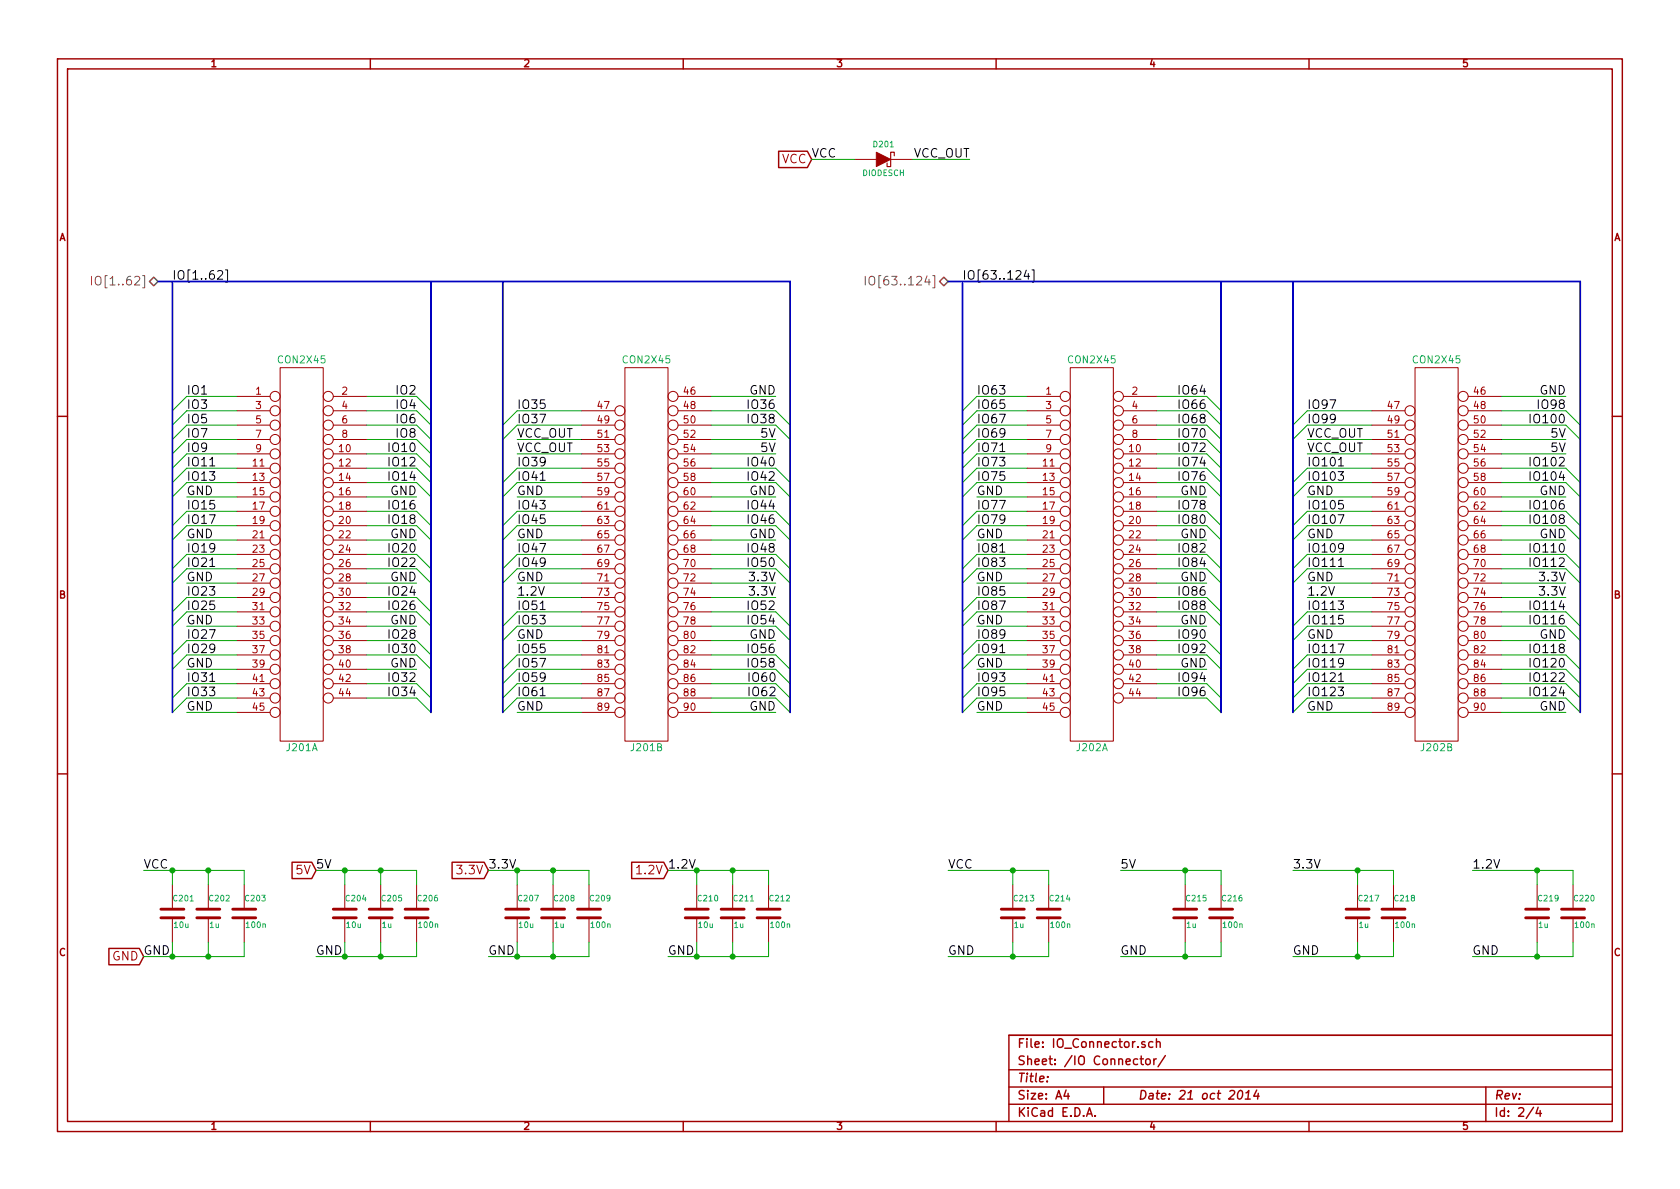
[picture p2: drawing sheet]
<svg xmlns="http://www.w3.org/2000/svg" width="297mm" height="210mm" viewBox="0 0 297 210" stroke-linecap="round" stroke-linejoin="round" font-family="sans-serif">
<g fill="none" stroke="#a00000" stroke-width=".25">
<path d="M10.2 10.4h276.6v189.7h-276.6zM11.9 12.2h273.2v186.1h-273.2zM65.5 10.4v1.8M120.8 10.4v1.8M176.1 10.4v1.8M231.4 10.4v1.8M137.7 26.7h5l.8 1.5-.8 1.4h-5zM10.2 73.6h1.7M285.1 73.6h1.7M10.2 136.8h1.7M285.1 136.8h1.7M51.6 152.5h3.5l.8 1.4-.8 1.5h-3.5z"/>
<path d="M79.9 152.5h5.7l.8 1.4-.8 1.5h-5.7zM111.7 152.5h5.6l.8 1.4-.8 1.5h-5.6zM19.3 167.7h5.3l.8 1.5-.8 1.4h-5.3zM65.5 198.3v1.8M120.8 198.3v1.8M176.1 198.3v1.8M178.4 189.2h106.7M178.4 195.3h106.7M178.4 192.2h106.7M185.2 190.4v.1M188.5 192.8l-.4 1h1M188.8 193.3v1.1"/>
<path d="M192.1 197.4l.5-1.5 .5 1.5M192.3 197h.7M193.6 197.3v.1M195.1 192.2v3.1M201.6 187.2h.6M201.8 186.7v1.4l.4 .2M202.4 184.3l-.3-.1-.2 .2v.2l.5 .2v.3h-.5M202.6 187.4l.3-.2 .4 .2v.7l-.2 .2-.5-.2zM203.8 184.3a.48 .48 0 0 0-.6 0v.8l.2 .1 .4-.1M204 187.2v1.1M204.4 187.2l-.2 .1-.2 .2M204.5 184.3a.36 .36 0 0 1 .6 .1v.8"/>
<path d="M204.5 183.7v1.5M206 186.7l-1.3 1.9M219.1 192.9l.3-.1a.88 .88 0 0 1-.3 1.6l-.3-.3a1.17 1.17 0 0 1 .3-1.2zM220.2 194.4h.9M220.3 193.3l.5-.5-.2 1.6M222.2 192.8l-.5 1h.9M222.5 193.3l-.1 1.1M231.4 198.3v1.8M262.7 192.2v6.1M271.1 195.8l-1.3 2M272 195.8l-.4 1.1h.9M272.3 196.4v1"/>
<path d="M285.1 183.1h-106.7v15.2"/>
</g>
<g fill="none" stroke="#a00000" stroke-width=".51">
<path d="M28.4 162.3h4.1M28.4 160.8h4.1M34.8 162.3h4.1M34.8 160.8h4.1M41.1 162.3h4.1M41.1 160.8h4.1M58.9 162.3h4.1M58.9 160.8h4.1M65.3 162.3h4M65.3 160.8h4M71.6 162.3h4.1M71.6 160.8h4.1"/>
<path d="M89.4 162.3h4.1M89.4 160.8h4.1M95.8 162.3h4M95.8 160.8h4M102.1 162.3h4.1M102.1 160.8h4.1M121.2 162.3h4M121.2 160.8h4M127.5 162.3h4.1M127.5 160.8h4.1M133.9 162.3h4M133.9 160.8h4"/>
<path d="M177 162.3h4.1M177 160.8h4.1M183.4 162.3h4.1M183.4 160.8h4.1M207.5 162.3h4.1M207.5 160.8h4.1M213.9 162.3h4M213.9 160.8h4M238 162.3h4.1M238 160.8h4.1M244.3 162.3h4.1M244.3 160.8h4.1"/>
<path d="M269.7 162.3h4.1M269.7 160.8h4.1M276.1 162.3h4.1M276.1 160.8h4.1"/>
</g>
<g fill="none" stroke="#a00000" stroke-width=".18">
<path d="M151.1 28.2h3.8M157.5 28.2h3.8M41.9 75.2h5.9M41.9 77.7h5.9M41.9 70.1h5.9M41.9 72.6h5.9M49.5 65h7.6v66.1h-7.6zM58.9 75.2h5.9M58.9 77.7h5.9M58.9 70.1h5.9M58.9 72.6h5.9M102.9 75.2h5.8"/>
<path d="M102.9 77.7h5.8M102.9 72.6h5.8M110.5 65h7.6v66.1h-7.6zM119.9 75.2h5.8M119.9 77.7h5.8M119.9 70.1h5.8M119.9 72.6h5.8M181.6 75.2h5.9M181.6 77.7h5.9M181.6 70.1h5.9M181.6 72.6h5.9M189.2 65h7.6v66.1h-7.6z"/>
<path d="M198.6 75.2h5.9M198.6 77.7h5.9M198.6 70.1h5.9M198.6 72.6h5.9M242.6 75.2h5.8M242.6 77.7h5.8M242.6 72.6h5.8M250.2 65h7.6v66.1h-7.6zM259.6 75.2h5.8M259.6 77.7h5.8M259.6 70.1h5.8M259.6 72.6h5.8"/>
<path d="M41.9 87.9h5.9M41.9 90.4h5.9M41.9 80.3h5.9M41.9 93h5.9M41.9 82.8h5.9M41.9 95.5h5.9M41.9 85.3h5.9M41.9 98h5.9M58.9 87.9h5.9M58.9 90.4h5.9M58.9 80.3h5.9M58.9 93h5.9"/>
<path d="M58.9 82.8h5.9M58.9 95.5h5.9M58.9 85.3h5.9M58.9 98h5.9M102.9 87.9h5.8M102.9 90.4h5.8M102.9 80.3h5.8M102.9 93h5.8M102.9 82.8h5.8M102.9 95.5h5.8M102.9 85.3h5.8M102.9 98h5.8"/>
<path d="M119.9 87.9h5.8M119.9 90.4h5.8M119.9 80.3h5.8M119.9 93h5.8M119.9 82.8h5.8M119.9 95.5h5.8M119.9 85.3h5.8M119.9 98h5.8M181.6 87.9h5.9M181.6 90.4h5.9M181.6 80.3h5.9M181.6 93h5.9"/>
<path d="M181.6 82.8h5.9M181.6 95.5h5.9M181.6 85.3h5.9M181.6 98h5.9M198.6 87.9h5.9M198.6 90.4h5.9M198.6 80.3h5.9M198.6 93h5.9M198.6 82.8h5.9M198.6 95.5h5.9M198.6 85.3h5.9M198.6 98h5.9"/>
<path d="M242.6 87.9h5.8M242.6 90.4h5.8M242.6 80.3h5.8M242.6 93h5.8M242.6 82.8h5.8M242.6 95.5h5.8M242.6 85.3h5.8M242.6 98h5.8M259.6 87.9h5.8M259.6 90.4h5.8M259.6 80.3h5.8M259.6 93h5.8"/>
<path d="M259.6 82.8h5.8M259.6 95.5h5.8M259.6 85.3h5.8M259.6 98h5.8M41.9 100.6h5.9M41.9 113.3h5.9M41.9 103.1h5.9M41.9 115.8h5.9M41.9 105.7h5.9M41.9 118.4h5.9M41.9 108.2h5.9M41.9 110.7h5.9"/>
<path d="M58.9 100.6h5.9M58.9 113.3h5.9M58.9 103.1h5.9M58.9 115.8h5.9M58.9 105.7h5.9M58.9 118.4h5.9M58.9 108.2h5.9M58.9 110.7h5.9M102.9 100.6h5.8M102.9 113.3h5.8M102.9 103.1h5.8M102.9 115.8h5.8"/>
<path d="M102.9 105.7h5.8M102.9 118.4h5.8M102.9 108.2h5.8M102.9 110.7h5.8M119.9 100.6h5.8M119.9 113.3h5.8M119.9 103.1h5.8M119.9 115.8h5.8M119.9 105.7h5.8M119.9 118.4h5.8M119.9 108.2h5.8M119.9 110.7h5.8"/>
<path d="M181.6 100.6h5.9M181.6 113.3h5.9M181.6 103.1h5.9M181.6 115.8h5.9M181.6 105.7h5.9M181.6 118.4h5.9M181.6 108.2h5.9M181.6 110.7h5.9M198.6 100.6h5.9M198.6 113.3h5.9M198.6 103.1h5.9M198.6 115.8h5.9"/>
<path d="M198.6 105.7h5.9M198.6 118.4h5.9M198.6 108.2h5.9M198.6 110.7h5.9M242.6 100.6h5.8M242.6 113.3h5.8M242.6 103.1h5.8M242.6 115.8h5.8M242.6 105.7h5.8M242.6 118.4h5.8M242.6 108.2h5.8M242.6 110.7h5.8"/>
<path d="M259.6 100.6h5.8M259.6 113.3h5.8M259.6 103.1h5.8M259.6 115.8h5.8M259.6 105.7h5.8M259.6 118.4h5.8M259.6 108.2h5.8M259.6 110.7h5.8M41.9 126h5.9M41.9 120.9h5.9M41.9 123.4h5.9M58.9 120.9h5.9"/>
<path d="M58.9 123.4h5.9M102.9 126h5.8M102.9 120.9h5.8M102.9 123.4h5.8M119.9 126h5.8M119.9 120.9h5.8M119.9 123.4h5.8M181.6 126h5.9M181.6 120.9h5.9M181.6 123.4h5.9M198.6 120.9h5.9M198.6 123.4h5.9"/>
<path d="M242.6 126h5.8M242.6 120.9h5.8M242.6 123.4h5.8M259.6 126h5.8M259.6 120.9h5.8M259.6 123.4h5.8M30.5 156.5v4.3M36.8 156.5v4.3M43.2 156.5v4.3M61 156.5v4.3M67.3 156.5v4.3M73.7 156.5v4.3"/>
<path d="M91.4 156.5v4.3M97.8 156.5v4.3M104.1 156.5v4.3M123.2 156.5v4.3M129.5 156.5v4.3M135.9 156.5v4.3M179.1 156.5v4.3M185.4 156.5v4.3M209.5 156.5v4.3M215.9 156.5v4.3M240 156.5v4.3M246.4 156.5v4.3"/>
<path d="M271.8 156.5v4.3M278.1 156.5v4.3M30.5 162.3v4.3M36.8 162.3v4.3M43.2 162.3v4.3M61 162.3v4.3M67.3 162.3v4.3M73.7 162.3v4.3M91.4 162.3v4.3M97.8 162.3v4.3M104.1 162.3v4.3M123.2 162.3v4.3"/>
<path d="M129.5 162.3v4.3M135.9 162.3v4.3M179.1 162.3v4.3M185.4 162.3v4.3M209.5 162.3v4.3M215.9 162.3v4.3M240 162.3v4.3M246.4 162.3v4.3M271.8 162.3v4.3M278.1 162.3v4.3"/>
<circle cx="48.6" cy="77.7" r=".89"/>
<circle cx="48.6" cy="70.1" r=".89"/>
<circle cx="48.6" cy="75.2" r=".89"/>
<circle cx="48.6" cy="72.6" r=".89"/>
<circle cx="58" cy="70.1" r=".89"/>
<circle cx="58" cy="75.2" r=".89"/>
<circle cx="58" cy="77.7" r=".89"/>
<circle cx="58" cy="72.6" r=".89"/>
<circle cx="109.6" cy="72.6" r=".89"/>
<circle cx="109.6" cy="75.2" r=".89"/>
<circle cx="109.6" cy="77.7" r=".89"/>
<circle cx="119" cy="75.2" r=".89"/>
<circle cx="119" cy="70.1" r=".89"/>
<circle cx="119" cy="72.6" r=".89"/>
<circle cx="119" cy="77.7" r=".89"/>
<circle cx="188.3" cy="72.6" r=".89"/>
<circle cx="188.3" cy="70.1" r=".89"/>
<circle cx="188.3" cy="75.2" r=".89"/>
<circle cx="188.3" cy="77.7" r=".89"/>
<circle cx="197.7" cy="72.6" r=".89"/>
<circle cx="197.7" cy="70.1" r=".89"/>
<circle cx="197.7" cy="75.2" r=".89"/>
<circle cx="197.7" cy="77.7" r=".89"/>
<circle cx="249.3" cy="72.6" r=".89"/>
<circle cx="249.3" cy="77.7" r=".89"/>
<circle cx="249.3" cy="75.2" r=".89"/>
<circle cx="258.7" cy="75.2" r=".89"/>
<circle cx="258.7" cy="77.7" r=".89"/>
<circle cx="258.7" cy="70.1" r=".89"/>
<circle cx="258.7" cy="72.6" r=".89"/>
<circle cx="48.6" cy="98" r=".89"/>
<circle cx="48.6" cy="95.5" r=".89"/>
<circle cx="48.6" cy="93" r=".89"/>
<circle cx="48.6" cy="80.3" r=".89"/>
<circle cx="48.6" cy="85.3" r=".89"/>
<circle cx="48.6" cy="82.8" r=".89"/>
<circle cx="48.6" cy="90.4" r=".89"/>
<circle cx="48.6" cy="87.9" r=".89"/>
<circle cx="58" cy="90.4" r=".89"/>
<circle cx="58" cy="80.3" r=".89"/>
<circle cx="58" cy="95.5" r=".89"/>
<circle cx="58" cy="82.8" r=".89"/>
<circle cx="58" cy="85.3" r=".89"/>
<circle cx="58" cy="93" r=".89"/>
<circle cx="58" cy="98" r=".89"/>
<circle cx="58" cy="87.9" r=".89"/>
<circle cx="109.6" cy="95.5" r=".89"/>
<circle cx="109.6" cy="85.3" r=".89"/>
<circle cx="109.6" cy="82.8" r=".89"/>
<circle cx="109.6" cy="93" r=".89"/>
<circle cx="109.6" cy="80.3" r=".89"/>
<circle cx="109.6" cy="98" r=".89"/>
<circle cx="109.6" cy="87.9" r=".89"/>
<circle cx="109.6" cy="90.4" r=".89"/>
<circle cx="119" cy="87.9" r=".89"/>
<circle cx="119" cy="95.5" r=".89"/>
<circle cx="119" cy="80.3" r=".89"/>
<circle cx="119" cy="93" r=".89"/>
<circle cx="119" cy="90.4" r=".89"/>
<circle cx="119" cy="82.8" r=".89"/>
<circle cx="119" cy="85.3" r=".89"/>
<circle cx="119" cy="98" r=".89"/>
<circle cx="188.3" cy="95.5" r=".89"/>
<circle cx="188.3" cy="80.3" r=".89"/>
<circle cx="188.3" cy="82.8" r=".89"/>
<circle cx="188.3" cy="98" r=".89"/>
<circle cx="188.3" cy="87.9" r=".89"/>
<circle cx="188.3" cy="85.3" r=".89"/>
<circle cx="188.3" cy="90.4" r=".89"/>
<circle cx="188.3" cy="93" r=".89"/>
<circle cx="197.7" cy="95.5" r=".89"/>
<circle cx="197.7" cy="98" r=".89"/>
<circle cx="197.7" cy="87.9" r=".89"/>
<circle cx="197.7" cy="80.3" r=".89"/>
<circle cx="197.7" cy="93" r=".89"/>
<circle cx="197.7" cy="82.8" r=".89"/>
<circle cx="197.7" cy="85.3" r=".89"/>
<circle cx="197.7" cy="90.4" r=".89"/>
<circle cx="249.3" cy="98" r=".89"/>
<circle cx="249.3" cy="85.3" r=".89"/>
<circle cx="249.3" cy="90.4" r=".89"/>
<circle cx="249.3" cy="80.3" r=".89"/>
<circle cx="249.3" cy="82.8" r=".89"/>
<circle cx="249.3" cy="95.5" r=".89"/>
<circle cx="249.3" cy="93" r=".89"/>
<circle cx="249.3" cy="87.9" r=".89"/>
<circle cx="258.7" cy="95.5" r=".89"/>
<circle cx="258.7" cy="90.4" r=".89"/>
<circle cx="258.7" cy="93" r=".89"/>
<circle cx="258.7" cy="85.3" r=".89"/>
<circle cx="258.7" cy="98" r=".89"/>
<circle cx="258.7" cy="87.9" r=".89"/>
<circle cx="258.7" cy="80.3" r=".89"/>
<circle cx="258.7" cy="82.8" r=".89"/>
<circle cx="48.6" cy="115.8" r=".89"/>
<circle cx="48.6" cy="110.7" r=".89"/>
<circle cx="48.6" cy="100.6" r=".89"/>
<circle cx="48.6" cy="103.1" r=".89"/>
<circle cx="48.6" cy="113.3" r=".89"/>
<circle cx="48.6" cy="118.4" r=".89"/>
<circle cx="48.6" cy="105.7" r=".89"/>
<circle cx="48.6" cy="108.2" r=".89"/>
<circle cx="58" cy="105.7" r=".89"/>
<circle cx="58" cy="110.7" r=".89"/>
<circle cx="58" cy="100.6" r=".89"/>
<circle cx="58" cy="115.8" r=".89"/>
<circle cx="58" cy="118.4" r=".89"/>
<circle cx="58" cy="113.3" r=".89"/>
<circle cx="58" cy="108.2" r=".89"/>
<circle cx="58" cy="103.1" r=".89"/>
<circle cx="109.6" cy="113.3" r=".89"/>
<circle cx="109.6" cy="115.8" r=".89"/>
<circle cx="109.6" cy="105.7" r=".89"/>
<circle cx="109.6" cy="118.4" r=".89"/>
<circle cx="109.6" cy="110.7" r=".89"/>
<circle cx="109.6" cy="103.1" r=".89"/>
<circle cx="109.6" cy="108.2" r=".89"/>
<circle cx="109.6" cy="100.6" r=".89"/>
<circle cx="119" cy="100.6" r=".89"/>
<circle cx="119" cy="115.8" r=".89"/>
<circle cx="119" cy="108.2" r=".89"/>
<circle cx="119" cy="113.3" r=".89"/>
<circle cx="119" cy="118.4" r=".89"/>
<circle cx="119" cy="105.7" r=".89"/>
<circle cx="119" cy="110.7" r=".89"/>
<circle cx="119" cy="103.1" r=".89"/>
<circle cx="188.3" cy="118.4" r=".89"/>
<circle cx="188.3" cy="100.6" r=".89"/>
<circle cx="188.3" cy="115.8" r=".89"/>
<circle cx="188.3" cy="105.7" r=".89"/>
<circle cx="188.3" cy="108.2" r=".89"/>
<circle cx="188.3" cy="110.7" r=".89"/>
<circle cx="188.3" cy="113.3" r=".89"/>
<circle cx="188.3" cy="103.1" r=".89"/>
<circle cx="197.7" cy="118.4" r=".89"/>
<circle cx="197.7" cy="115.8" r=".89"/>
<circle cx="197.7" cy="110.7" r=".89"/>
<circle cx="197.7" cy="105.7" r=".89"/>
<circle cx="197.7" cy="108.2" r=".89"/>
<circle cx="197.7" cy="100.6" r=".89"/>
<circle cx="197.7" cy="103.1" r=".89"/>
<circle cx="197.7" cy="113.3" r=".89"/>
<circle cx="249.3" cy="105.7" r=".89"/>
<circle cx="249.3" cy="118.4" r=".89"/>
<circle cx="249.3" cy="115.8" r=".89"/>
<circle cx="249.3" cy="108.2" r=".89"/>
<circle cx="249.3" cy="100.6" r=".89"/>
<circle cx="249.3" cy="113.3" r=".89"/>
<circle cx="249.3" cy="103.1" r=".89"/>
<circle cx="249.3" cy="110.7" r=".89"/>
<circle cx="258.7" cy="103.1" r=".89"/>
<circle cx="258.7" cy="105.7" r=".89"/>
<circle cx="258.7" cy="113.3" r=".89"/>
<circle cx="258.7" cy="100.6" r=".89"/>
<circle cx="258.7" cy="115.8" r=".89"/>
<circle cx="258.7" cy="118.4" r=".89"/>
<circle cx="258.7" cy="108.2" r=".89"/>
<circle cx="258.7" cy="110.7" r=".89"/>
<circle cx="48.6" cy="120.9" r=".89"/>
<circle cx="48.6" cy="126" r=".89"/>
<circle cx="48.6" cy="123.4" r=".89"/>
<circle cx="58" cy="120.9" r=".89"/>
<circle cx="58" cy="123.4" r=".89"/>
<circle cx="109.6" cy="123.4" r=".89"/>
<circle cx="109.6" cy="120.9" r=".89"/>
<circle cx="109.6" cy="126" r=".89"/>
<circle cx="119" cy="126" r=".89"/>
<circle cx="119" cy="123.4" r=".89"/>
<circle cx="119" cy="120.9" r=".89"/>
<circle cx="188.3" cy="120.9" r=".89"/>
<circle cx="188.3" cy="126" r=".89"/>
<circle cx="188.3" cy="123.4" r=".89"/>
<circle cx="197.7" cy="120.9" r=".89"/>
<circle cx="197.7" cy="123.4" r=".89"/>
<circle cx="249.3" cy="123.4" r=".89"/>
<circle cx="249.3" cy="120.9" r=".89"/>
<circle cx="249.3" cy="126" r=".89"/>
<circle cx="258.7" cy="123.4" r=".89"/>
<circle cx="258.7" cy="126" r=".89"/>
<circle cx="258.7" cy="120.9" r=".89"/>
</g>
<path d="M154.9 26.9l2.6 1.3-2.6 1.3z" fill="#a00000" stroke="#a00000" stroke-width=".18"/>
<path d="M158.1 27.6v-.7h-.6v2.6h-.7v-.7" fill="none" stroke="#a00000" stroke-width=".2"/>
<g fill="none" stroke="#000" stroke-width=".18">
<path d="M38.5 48l.2-.2h.4l.2 .2 .1 .3-.1 .2-.9 .9h1M39.9 47.7h.3v2.2h-.3M181.5 47.8l-.4 1.1h.9M181.8 48.4v1M182.5 47.7h.3v2.2h-.3M176.8 79.9h.9M37.1 82.4h.9M95.5 84.9h.9M176.8 97.6h.9M236.6 91h1l-.6 1.6M236.7 82.4h.8M37.1 100.2h.9"/>
<path d="M95.5 107.8h.9M176.8 115.4h.9M236.6 113.9h1l-.6 1.5M236.7 100.2h.8M37.1 120.5h.9M95.5 123h.9M236.7 120.5h.8"/>
</g>
<g fill="none" stroke="#00a000" stroke-width=".18">
<path d="M143.5 28.2h7.6M161.3 28.2h10.1M41.9 77.7h-8.9l-2.5 2.6M41.9 75.2h-8.9l-2.5 2.5M41.9 72.6h-8.9l-2.5 2.6M41.9 70.1h-8.9l-2.5 2.5M64.8 77.7h8.9l2.5 2.6M64.8 75.2h8.9l2.5 2.5M64.8 72.6h8.9l2.5 2.6M64.8 70.1h8.9l2.5 2.5M91.4 77.7h11.5M102.9 75.2h-11.5l-2.5 2.5"/>
<path d="M102.9 72.6h-11.5l-2.5 2.6M125.7 75.2h11.5l2.5 2.5M125.7 72.6h11.5l2.5 2.6M125.7 77.7h11.5M125.7 70.1h11.5M181.6 77.7h-8.9l-2.5 2.6M181.6 70.1h-8.9l-2.5 2.5M181.6 72.6h-8.9l-2.5 2.6M181.6 75.2h-8.9l-2.5 2.5M204.5 77.7h8.9l2.5 2.6M204.5 70.1h8.9l2.5 2.5M204.5 72.6h8.9l2.5 2.6"/>
<path d="M204.5 75.2h8.9l2.5 2.5M231.1 77.7h11.5M242.6 72.6h-11.5l-2.5 2.6M242.6 75.2h-11.5l-2.5 2.5M265.4 77.7h11.5M265.4 70.1h11.5M265.4 72.6h11.5l2.5 2.6M265.4 75.2h11.5l2.5 2.5M33 95.5h8.9M33 87.9h8.9M41.9 98h-8.9l-2.5 2.6M41.9 93h-8.9l-2.5 2.5"/>
<path d="M41.9 90.4h-8.9l-2.5 2.6M41.9 85.3h-8.9l-2.5 2.6M41.9 82.8h-8.9l-2.5 2.5M41.9 80.3h-8.9l-2.5 2.5M64.8 98h8.9l2.5 2.6M64.8 93h8.9l2.5 2.5M64.8 90.4h8.9l2.5 2.6M64.8 85.3h8.9l2.5 2.6M64.8 82.8h8.9l2.5 2.5M64.8 80.3h8.9l2.5 2.5M64.8 95.5h8.9M64.8 87.9h8.9"/>
<path d="M91.4 80.3h11.5M91.4 95.5h11.5M91.4 87.9h11.5M102.9 98h-11.5l-2.5 2.6M102.9 93h-11.5l-2.5 2.5M102.9 90.4h-11.5l-2.5 2.6M102.9 85.3h-11.5l-2.5 2.6M102.9 82.8h-11.5l-2.5 2.5M125.7 98h11.5l2.5 2.6M125.7 93h11.5l2.5 2.5M125.7 90.4h11.5l2.5 2.6M125.7 85.3h11.5l2.5 2.6"/>
<path d="M125.7 82.8h11.5l2.5 2.5M125.7 80.3h11.5M125.7 95.5h11.5M125.7 87.9h11.5M172.7 95.5h8.9M172.7 87.9h8.9M181.6 80.3h-8.9l-2.5 2.5M181.6 82.8h-8.9l-2.5 2.5M181.6 85.3h-8.9l-2.5 2.6M181.6 90.4h-8.9l-2.5 2.6M181.6 93h-8.9l-2.5 2.5M181.6 98h-8.9l-2.5 2.6"/>
<path d="M204.5 80.3h8.9l2.5 2.5M204.5 82.8h8.9l2.5 2.5M204.5 85.3h8.9l2.5 2.6M204.5 90.4h8.9l2.5 2.6M204.5 93h8.9l2.5 2.5M204.5 98h8.9l2.5 2.6M204.5 95.5h8.9M204.5 87.9h8.9M231.1 80.3h11.5M231.1 95.5h11.5M231.1 87.9h11.5M242.6 82.8h-11.5l-2.5 2.5"/>
<path d="M242.6 85.3h-11.5l-2.5 2.6M242.6 90.4h-11.5l-2.5 2.6M242.6 93h-11.5l-2.5 2.5M242.6 98h-11.5l-2.5 2.6M265.4 80.3h11.5M265.4 82.8h11.5l2.5 2.5M265.4 85.3h11.5l2.5 2.6M265.4 90.4h11.5l2.5 2.6M265.4 93h11.5l2.5 2.5M265.4 98h11.5l2.5 2.6M265.4 95.5h11.5M265.4 87.9h11.5"/>
<path d="M33 103.1h8.9M33 110.7h8.9M33 118.4h8.9M41.9 100.6h-8.9l-2.5 2.5M41.9 105.7h-8.9l-2.5 2.5M41.9 108.2h-8.9l-2.5 2.5M41.9 113.3h-8.9l-2.5 2.5M41.9 115.8h-8.9l-2.5 2.6M64.8 115.8h8.9l2.5 2.6M64.8 113.3h8.9l2.5 2.5M64.8 108.2h8.9l2.5 2.5M64.8 100.6h8.9l2.5 2.5"/>
<path d="M64.8 105.7h8.9l2.5 2.5M64.8 103.1h8.9M64.8 110.7h8.9M64.8 118.4h8.9M91.4 105.7h11.5M91.4 103.1h11.5M91.4 113.3h11.5M102.9 118.4h-11.5l-2.5 2.5M102.9 115.8h-11.5l-2.5 2.6M102.9 110.7h-11.5l-2.5 2.6M102.9 108.2h-11.5l-2.5 2.5M102.9 100.6h-11.5l-2.5 2.5"/>
<path d="M125.7 118.4h11.5l2.5 2.5M125.7 115.8h11.5l2.5 2.6M125.7 110.7h11.5l2.5 2.6M125.7 108.2h11.5l2.5 2.5M125.7 100.6h11.5l2.5 2.5M125.7 105.7h11.5M125.7 103.1h11.5M125.7 113.3h11.5M172.7 103.1h8.9M172.7 110.7h8.9M172.7 118.4h8.9M181.6 105.7h-8.9l-2.5 2.5"/>
<path d="M181.6 100.6h-8.9l-2.5 2.5M181.6 108.2h-8.9l-2.5 2.5M181.6 113.3h-8.9l-2.5 2.5M181.6 115.8h-8.9l-2.5 2.6M204.5 105.7h8.9l2.5 2.5M204.5 103.1h8.9M204.5 100.6h8.9l2.5 2.5M204.5 108.2h8.9l2.5 2.5M204.5 113.3h8.9l2.5 2.5M204.5 115.8h8.9l2.5 2.6M204.5 110.7h8.9M204.5 118.4h8.9"/>
<path d="M231.1 105.7h11.5M231.1 103.1h11.5M231.1 113.3h11.5M242.6 100.6h-11.5l-2.5 2.5M242.6 108.2h-11.5l-2.5 2.5M242.6 115.8h-11.5l-2.5 2.6M242.6 110.7h-11.5l-2.5 2.6M242.6 118.4h-11.5l-2.5 2.5M265.4 105.7h11.5M265.4 103.1h11.5M265.4 100.6h11.5l2.5 2.5M265.4 108.2h11.5l2.5 2.5"/>
<path d="M265.4 113.3h11.5M265.4 115.8h11.5l2.5 2.6M265.4 110.7h11.5l2.5 2.6M265.4 118.4h11.5l2.5 2.5M33 126h8.9M41.9 120.9h-8.9l-2.5 2.5M41.9 123.4h-8.9l-2.5 2.6M64.8 123.4h8.9l2.5 2.6M64.8 120.9h8.9l2.5 2.5M91.4 126h11.5M102.9 123.4h-11.5l-2.5 2.6M102.9 120.9h-11.5l-2.5 2.5"/>
<path d="M125.7 123.4h11.5l2.5 2.6M125.7 120.9h11.5l2.5 2.5M125.7 126h11.5M172.7 126h8.9M181.6 120.9h-8.9l-2.5 2.5M181.6 123.4h-8.9l-2.5 2.6M204.5 120.9h8.9l2.5 2.5M204.5 123.4h8.9l2.5 2.6M231.1 126h11.5M242.6 120.9h-11.5l-2.5 2.5M242.6 123.4h-11.5l-2.5 2.6M265.4 120.9h11.5l2.5 2.5"/>
<path d="M265.4 123.4h11.5l2.5 2.6M265.4 126h11.5M25.4 153.9h17.8v2.6M30.5 153.9v2.6M36.8 153.9v2.6M55.9 153.9h17.8v2.6M61 153.9v2.6M67.3 153.9v2.6M86.4 153.9h17.7v2.6M91.4 153.9v2.6M97.8 153.9v2.6M118.1 153.9h17.8v2.6"/>
<path d="M123.2 153.9v2.6M129.5 153.9v2.6M167.6 153.9h17.8v2.6M179.1 153.9v2.6M198.1 153.9h17.8v2.6M209.5 153.9v2.6M228.6 153.9h17.8v2.6M240 153.9v2.6M260.3 153.9h17.8v2.6M271.8 153.9v2.6M36.8 166.6v2.6M43.2 166.6v2.6h-17.8"/>
<path d="M67.3 166.6v2.6M73.7 166.6v2.6h-17.8M97.8 166.6v2.6M104.1 166.6v2.6h-17.7M129.5 166.6v2.6M135.9 166.6v2.6h-17.8M179.1 166.6v2.6M185.4 166.6v2.6h-17.8M209.5 166.6v2.6M215.9 166.6v2.6h-17.8M240 166.6v2.6M246.4 166.6v2.6h-17.8"/>
<path d="M271.8 166.6v2.6M278.1 166.6v2.6h-17.8"/>
</g>
<path d="M16.2 48.9v1.5M17.1 48.9a.5 .5 0 0 1 .5 0 .5 .5 0 0 1 .3 .5l-.1 .8a.53 .53 0 0 1-.6 .2 .53 .53 0 0 1-.4-.5v-.5zM153 48.9v1.5M153.9 48.9a.5 .5 0 0 1 .5 0 .5 .5 0 0 1 .3 .5l-.1 .8a.53 .53 0 0 1-.6 .2 .53 .53 0 0 1-.4-.5v-.5z" fill="none" stroke="#808000" stroke-width=".18"/>
<path d="M27.2 49l.7 .8-.7 .7-.8-.7zM166.9 49l.7 .8-.7 .7-.8-.7z" fill="none" stroke="#808000" stroke-width=".25"/>
<g fill="#00a000" stroke="#00a000" stroke-width=".25">
<circle cx="61" cy="153.9" r=".41"/>
<circle cx="67.3" cy="153.9" r=".41"/>
<circle cx="91.4" cy="153.9" r=".41"/>
<circle cx="97.8" cy="153.9" r=".41"/>
<circle cx="123.2" cy="153.9" r=".41"/>
<circle cx="129.5" cy="153.9" r=".41"/>
<circle cx="123.2" cy="169.2" r=".41"/>
<circle cx="129.5" cy="169.2" r=".41"/>
<circle cx="91.4" cy="169.2" r=".41"/>
<circle cx="97.8" cy="169.2" r=".41"/>
<circle cx="61" cy="169.2" r=".41"/>
<circle cx="67.3" cy="169.2" r=".41"/>
<circle cx="30.5" cy="153.9" r=".41"/>
<circle cx="30.5" cy="169.2" r=".41"/>
<circle cx="36.8" cy="153.9" r=".41"/>
<circle cx="36.8" cy="169.2" r=".41"/>
<circle cx="209.5" cy="153.9" r=".41"/>
<circle cx="240" cy="153.9" r=".41"/>
<circle cx="271.8" cy="153.9" r=".41"/>
<circle cx="271.8" cy="169.2" r=".41"/>
<circle cx="240" cy="169.2" r=".41"/>
<circle cx="209.5" cy="169.2" r=".41"/>
<circle cx="179.1" cy="153.9" r=".41"/>
<circle cx="179.1" cy="169.2" r=".41"/>
</g>
<path d="M27.9 49.8h111.8v76.2M30.5 49.8v76.2M76.2 49.8v76.2M88.9 49.8v76.2M167.6 49.8h111.8v76.2M170.2 49.8v76.2M215.9 49.8v76.2M228.6 49.8v76.2" fill="none" stroke="#0000c0" stroke-width=".3"/>
<g font-size="2.1" fill="#a00000">
<text x="138.1" y="29">VCC</text>
<text x="52.4" y="154.7">5V</text>
<text x="81.1" y="154.7">3.3V</text>
<text x="112.8" y="154.7">1.2V</text>
<text x="19.8" y="169.9">GND</text>
<text x="179.9" y="185.4">File: IO_Connector.sch</text>
<text x="179.9" y="191.5">Title:</text>
<text x="179.9" y="188.4">Sheet: /IO Connector/</text>
<text x="179.9" y="197.6">KiCad E.D.A.</text>
<text x="179.9" y="194.5">Size: A4</text>
<text x="201.2" y="194.5">Date: 21 oct 2014</text>
<text x="264.2" y="194.5">Rev:</text>
<text x="264.2" y="197.6">Id: 2/4</text>
</g>
<g font-size="2.1">
<text x="143.5" y="27.9">VCC</text>
<text x="161.3" y="27.9">VCC_OUT</text>
<text x="30.5" y="49.5">IO[1..62]</text>
<text x="170.2" y="49.5">IO[63..124]</text>
<text x="33" y="69.8">IO1</text>
<text x="70.2" y="69.8">IO2</text>
<text x="132.4" y="69.8">GND</text>
<text x="172.7" y="69.8">IO63</text>
<text x="208.8" y="69.8">IO64</text>
<text x="272.1" y="69.8">GND</text>
<text x="33" y="72.4">IO3</text>
<text x="33" y="74.9">IO5</text>
<text x="33" y="77.5">IO7</text>
<text x="70.2" y="72.4">IO4</text>
<text x="70.2" y="74.9">IO6</text>
<text x="70.2" y="77.5">IO8</text>
<text x="91.4" y="72.4">IO35</text>
<text x="91.4" y="74.9">IO37</text>
<text x="91.4" y="77.5">VCC_OUT</text>
<text x="132.6" y="72.4">IO36</text>
<text x="132.6" y="74.9">IO38</text>
<text x="134.6" y="77.5">5V</text>
<text x="172.7" y="72.4">IO65</text>
<text x="172.7" y="74.9">IO67</text>
<text x="172.7" y="77.5">IO69</text>
<text x="208.8" y="72.4">IO66</text>
<text x="208.8" y="74.9">IO68</text>
<text x="208.8" y="77.5">IO70</text>
<text x="231.1" y="72.4">IO97</text>
<text x="231.1" y="74.9">IO99</text>
<text x="231.1" y="77.5">VCC_OUT</text>
<text x="271.1" y="74.9">IO100</text>
<text x="272.3" y="72.4">IO98</text>
<text x="274.3" y="77.5">5V</text>
<text x="33" y="80">IO9</text>
<text x="33" y="82.5">IO11</text>
<text x="69.1" y="80">IO10</text>
<text x="69.1" y="82.5">IO12</text>
<text x="91.4" y="82.5">IO39</text>
<text x="91.4" y="80">VCC_OUT</text>
<text x="132.6" y="82.5">IO40</text>
<text x="134.6" y="80">5V</text>
<text x="172.7" y="80">IO71</text>
<text x="172.7" y="82.5">IO73</text>
<text x="208.8" y="80">IO72</text>
<text x="208.8" y="82.5">IO74</text>
<text x="231.1" y="82.5">IO101</text>
<text x="231.1" y="80">VCC_OUT</text>
<text x="271.1" y="82.5">IO102</text>
<text x="274.3" y="80">5V</text>
<text x="33" y="85.1">IO13</text>
<text x="33" y="87.6">GND</text>
<text x="68.9" y="87.6">GND</text>
<text x="69.1" y="85.1">IO14</text>
<text x="91.4" y="85.1">IO41</text>
<text x="91.4" y="87.6">GND</text>
<text x="132.4" y="87.6">GND</text>
<text x="132.6" y="85.1">IO42</text>
<text x="172.7" y="85.1">IO75</text>
<text x="172.7" y="87.6">GND</text>
<text x="208.6" y="87.6">GND</text>
<text x="208.8" y="85.1">IO76</text>
<text x="231.1" y="85.1">IO103</text>
<text x="231.1" y="87.6">GND</text>
<text x="271.1" y="85.1">IO104</text>
<text x="272.1" y="87.6">GND</text>
<text x="33" y="90.2">IO15</text>
<text x="33" y="92.7">IO17</text>
<text x="33" y="95.2">GND</text>
<text x="68.9" y="95.2">GND</text>
<text x="69.1" y="90.2">IO16</text>
<text x="69.1" y="92.7">IO18</text>
<text x="91.4" y="90.2">IO43</text>
<text x="91.4" y="92.7">IO45</text>
<text x="91.4" y="95.2">GND</text>
<text x="132.4" y="95.2">GND</text>
<text x="132.6" y="90.2">IO44</text>
<text x="132.6" y="92.7">IO46</text>
<text x="172.7" y="90.2">IO77</text>
<text x="172.7" y="92.7">IO79</text>
<text x="172.7" y="95.2">GND</text>
<text x="208.6" y="95.2">GND</text>
<text x="208.8" y="90.2">IO78</text>
<text x="208.8" y="92.7">IO80</text>
<text x="231.1" y="90.2">IO105</text>
<text x="231.1" y="92.7">IO107</text>
<text x="231.1" y="95.2">GND</text>
<text x="271.1" y="90.2">IO106</text>
<text x="271.1" y="92.7">IO108</text>
<text x="272.1" y="95.2">GND</text>
<text x="33" y="97.8">IO19</text>
<text x="33" y="100.3">IO21</text>
<text x="69.1" y="97.8">IO20</text>
<text x="69.1" y="100.3">IO22</text>
<text x="91.4" y="97.8">IO47</text>
<text x="91.4" y="100.3">IO49</text>
<text x="132.6" y="97.8">IO48</text>
<text x="132.6" y="100.3">IO50</text>
<text x="172.7" y="97.8">IO81</text>
<text x="172.7" y="100.3">IO83</text>
<text x="208.8" y="97.8">IO82</text>
<text x="208.8" y="100.3">IO84</text>
<text x="231.1" y="97.8">IO109</text>
<text x="231.1" y="100.3">IO111</text>
<text x="271.1" y="97.8">IO110</text>
<text x="271.1" y="100.3">IO112</text>
<text x="33" y="105.4">IO23</text>
<text x="33" y="107.9">IO25</text>
<text x="33" y="102.9">GND</text>
<text x="68.9" y="102.9">GND</text>
<text x="69.1" y="105.4">IO24</text>
<text x="69.1" y="107.9">IO26</text>
<text x="91.4" y="107.9">IO51</text>
<text x="91.4" y="102.9">GND</text>
<text x="91.4" y="105.4">1.2V</text>
<text x="132.6" y="107.9">IO52</text>
<text x="132.8" y="102.9">3.3V</text>
<text x="132.8" y="105.4">3.3V</text>
<text x="172.7" y="105.4">IO85</text>
<text x="172.7" y="107.9">IO87</text>
<text x="172.7" y="102.9">GND</text>
<text x="208.6" y="102.9">GND</text>
<text x="208.8" y="105.4">IO86</text>
<text x="208.8" y="107.9">IO88</text>
<text x="231.1" y="107.9">IO113</text>
<text x="231.1" y="102.9">GND</text>
<text x="231.1" y="105.4">1.2V</text>
<text x="271.1" y="107.9">IO114</text>
<text x="272.5" y="102.9">3.3V</text>
<text x="272.5" y="105.4">3.3V</text>
<text x="33" y="113">IO27</text>
<text x="33" y="110.5">GND</text>
<text x="68.9" y="110.5">GND</text>
<text x="69.1" y="113">IO28</text>
<text x="91.4" y="110.5">IO53</text>
<text x="91.4" y="113">GND</text>
<text x="132.4" y="113">GND</text>
<text x="132.6" y="110.5">IO54</text>
<text x="172.7" y="113">IO89</text>
<text x="172.7" y="110.5">GND</text>
<text x="208.6" y="110.5">GND</text>
<text x="208.8" y="113">IO90</text>
<text x="231.1" y="110.5">IO115</text>
<text x="231.1" y="113">GND</text>
<text x="271.1" y="110.5">IO116</text>
<text x="272.1" y="113">GND</text>
<text x="33" y="115.6">IO29</text>
<text x="33" y="118.1">GND</text>
<text x="68.9" y="118.1">GND</text>
<text x="69.1" y="115.6">IO30</text>
<text x="91.4" y="115.6">IO55</text>
<text x="91.4" y="118.1">IO57</text>
<text x="132.6" y="115.6">IO56</text>
<text x="132.6" y="118.1">IO58</text>
<text x="172.7" y="115.6">IO91</text>
<text x="172.7" y="118.1">GND</text>
<text x="208.6" y="118.1">GND</text>
<text x="208.8" y="115.6">IO92</text>
<text x="231.1" y="115.6">IO117</text>
<text x="231.1" y="118.1">IO119</text>
<text x="271.1" y="115.6">IO118</text>
<text x="271.1" y="118.1">IO120</text>
<text x="33" y="120.6">IO31</text>
<text x="33" y="123.2">IO33</text>
<text x="33" y="125.7">GND</text>
<text x="69.1" y="120.6">IO32</text>
<text x="69.1" y="123.2">IO34</text>
<text x="91.4" y="120.6">IO59</text>
<text x="91.4" y="123.2">IO61</text>
<text x="91.4" y="125.7">GND</text>
<text x="132.1" y="120.6">IO60</text>
<text x="132.1" y="123.2">IO62</text>
<text x="132.4" y="125.7">GND</text>
<text x="172.7" y="120.6">IO93</text>
<text x="172.7" y="123.2">IO95</text>
<text x="172.7" y="125.7">GND</text>
<text x="208.8" y="120.6">IO94</text>
<text x="208.8" y="123.2">IO96</text>
<text x="231.1" y="120.6">IO121</text>
<text x="231.1" y="123.2">IO123</text>
<text x="231.1" y="125.7">GND</text>
<text x="271.1" y="120.6">IO122</text>
<text x="271.1" y="123.2">IO124</text>
<text x="272.1" y="125.7">GND</text>
<text x="25.4" y="153.7">VCC</text>
<text x="55.9" y="153.7">5V</text>
<text x="86.4" y="153.7">3.3V</text>
<text x="118.1" y="153.7">1.2V</text>
<text x="167.6" y="153.7">VCC</text>
<text x="198.1" y="153.7">5V</text>
<text x="228.6" y="153.7">3.3V</text>
<text x="260.3" y="153.7">1.2V</text>
<text x="167.6" y="168.9">GND</text>
<text x="198.1" y="168.9">GND</text>
<text x="228.6" y="168.9">GND</text>
<text x="260.3" y="168.9">GND</text>
</g>
<g font-size="2.1" fill="#808000">
<text x="17.6" y="50.5">IO[1..62]</text>
<text x="155" y="50.5">IO[63..124]</text>
</g>
<g font-size="2.1" fill="#00a000">
<text x="25.4" y="168.9">GND</text>
<text x="55.9" y="168.9">GND</text>
<text x="86.4" y="168.9">GND</text>
<text x="118.1" y="168.9">GND</text>
</g>
<g font-size="1.8" fill="#a00000">
<text x="37.3" y="11.9">1</text>
<text x="92.7" y="11.9">2</text>
<text x="148" y="11.9">3</text>
<text x="203.3" y="11.9">4</text>
<text x="258.6" y="11.9">5</text>
<text x="10.4" y="42.7">A</text>
<text x="285.3" y="42.7">A</text>
<text x="45.2" y="69.8">1</text>
<text x="60.5" y="69.8">2</text>
<text x="121" y="69.8">46</text>
<text x="184.9" y="69.8">1</text>
<text x="200.2" y="69.8">2</text>
<text x="260.7" y="69.8">46</text>
<text x="45.2" y="72.4">3</text>
<text x="45.2" y="74.9">5</text>
<text x="45.2" y="77.5">7</text>
<text x="60.5" y="72.4">4</text>
<text x="60.5" y="74.9">6</text>
<text x="60.5" y="77.5">8</text>
<text x="105.7" y="77.5">51</text>
<text x="105.7" y="72.4">47</text>
<text x="105.7" y="74.9">49</text>
<text x="121" y="74.9">50</text>
<text x="121" y="77.5">52</text>
<text x="121" y="72.4">48</text>
<text x="184.9" y="72.4">3</text>
<text x="184.9" y="74.9">5</text>
<text x="184.9" y="77.5">7</text>
<text x="200.2" y="72.4">4</text>
<text x="200.2" y="74.9">6</text>
<text x="200.2" y="77.5">8</text>
<text x="245.4" y="77.5">51</text>
<text x="245.4" y="72.4">47</text>
<text x="245.4" y="74.9">49</text>
<text x="260.7" y="74.9">50</text>
<text x="260.7" y="77.5">52</text>
<text x="260.7" y="72.4">48</text>
<text x="44.8" y="82.5">11</text>
<text x="45.2" y="80">9</text>
<text x="60" y="80">10</text>
<text x="60" y="82.5">12</text>
<text x="105.7" y="80">53</text>
<text x="105.7" y="82.5">55</text>
<text x="121" y="80">54</text>
<text x="121" y="82.5">56</text>
<text x="184.5" y="82.5">11</text>
<text x="184.9" y="80">9</text>
<text x="199.7" y="80">10</text>
<text x="199.7" y="82.5">12</text>
<text x="245.4" y="80">53</text>
<text x="245.4" y="82.5">55</text>
<text x="260.7" y="80">54</text>
<text x="260.7" y="82.5">56</text>
<text x="44.8" y="85.1">13</text>
<text x="44.8" y="87.6">15</text>
<text x="60" y="85.1">14</text>
<text x="60" y="87.6">16</text>
<text x="105.7" y="85.1">57</text>
<text x="105.7" y="87.6">59</text>
<text x="121" y="87.6">60</text>
<text x="121" y="85.1">58</text>
<text x="184.5" y="85.1">13</text>
<text x="184.5" y="87.6">15</text>
<text x="199.7" y="85.1">14</text>
<text x="199.7" y="87.6">16</text>
<text x="245.4" y="85.1">57</text>
<text x="245.4" y="87.6">59</text>
<text x="260.7" y="87.6">60</text>
<text x="260.7" y="85.1">58</text>
<text x="44.8" y="95.2">21</text>
<text x="44.8" y="90.2">17</text>
<text x="44.8" y="92.7">19</text>
<text x="60" y="92.7">20</text>
<text x="60" y="95.2">22</text>
<text x="60" y="90.2">18</text>
<text x="105.7" y="90.2">61</text>
<text x="105.7" y="92.7">63</text>
<text x="105.7" y="95.2">65</text>
<text x="121" y="90.2">62</text>
<text x="121" y="92.7">64</text>
<text x="121" y="95.2">66</text>
<text x="184.5" y="95.2">21</text>
<text x="184.5" y="90.2">17</text>
<text x="184.5" y="92.7">19</text>
<text x="199.7" y="92.7">20</text>
<text x="199.7" y="95.2">22</text>
<text x="199.7" y="90.2">18</text>
<text x="245.4" y="90.2">61</text>
<text x="245.4" y="92.7">63</text>
<text x="245.4" y="95.2">65</text>
<text x="260.7" y="90.2">62</text>
<text x="260.7" y="92.7">64</text>
<text x="260.7" y="95.2">66</text>
<text x="44.8" y="97.8">23</text>
<text x="44.8" y="100.3">25</text>
<text x="60" y="97.8">24</text>
<text x="60" y="100.3">26</text>
<text x="105.7" y="97.8">67</text>
<text x="105.7" y="100.3">69</text>
<text x="121" y="100.3">70</text>
<text x="121" y="97.8">68</text>
<text x="184.5" y="97.8">23</text>
<text x="184.5" y="100.3">25</text>
<text x="199.7" y="97.8">24</text>
<text x="199.7" y="100.3">26</text>
<text x="245.4" y="97.8">67</text>
<text x="245.4" y="100.3">69</text>
<text x="260.7" y="100.3">70</text>
<text x="260.7" y="97.8">68</text>
<text x="10.4" y="105.9">B</text>
<text x="44.8" y="107.9">31</text>
<text x="44.8" y="102.9">27</text>
<text x="44.8" y="105.4">29</text>
<text x="60" y="105.4">30</text>
<text x="60" y="107.9">32</text>
<text x="60" y="102.9">28</text>
<text x="105.7" y="102.9">71</text>
<text x="105.7" y="105.4">73</text>
<text x="105.7" y="107.9">75</text>
<text x="121" y="102.9">72</text>
<text x="121" y="105.4">74</text>
<text x="121" y="107.9">76</text>
<text x="184.5" y="107.9">31</text>
<text x="184.5" y="102.9">27</text>
<text x="184.5" y="105.4">29</text>
<text x="199.7" y="105.4">30</text>
<text x="199.7" y="107.9">32</text>
<text x="199.7" y="102.9">28</text>
<text x="245.4" y="102.9">71</text>
<text x="245.4" y="105.4">73</text>
<text x="245.4" y="107.9">75</text>
<text x="260.7" y="102.9">72</text>
<text x="260.7" y="105.4">74</text>
<text x="260.7" y="107.9">76</text>
<text x="285.3" y="105.9">B</text>
<text x="44.8" y="110.5">33</text>
<text x="44.8" y="113">35</text>
<text x="60" y="110.5">34</text>
<text x="60" y="113">36</text>
<text x="105.7" y="110.5">77</text>
<text x="105.7" y="113">79</text>
<text x="121" y="113">80</text>
<text x="121" y="110.5">78</text>
<text x="184.5" y="110.5">33</text>
<text x="184.5" y="113">35</text>
<text x="199.7" y="110.5">34</text>
<text x="199.7" y="113">36</text>
<text x="245.4" y="110.5">77</text>
<text x="245.4" y="113">79</text>
<text x="260.7" y="113">80</text>
<text x="260.7" y="110.5">78</text>
<text x="44.8" y="115.6">37</text>
<text x="44.8" y="118.1">39</text>
<text x="60" y="118.1">40</text>
<text x="60" y="115.6">38</text>
<text x="105.7" y="115.6">81</text>
<text x="105.7" y="118.1">83</text>
<text x="121" y="115.6">82</text>
<text x="121" y="118.1">84</text>
<text x="184.5" y="115.6">37</text>
<text x="184.5" y="118.1">39</text>
<text x="199.7" y="118.1">40</text>
<text x="199.7" y="115.6">38</text>
<text x="245.4" y="115.6">81</text>
<text x="245.4" y="118.1">83</text>
<text x="260.7" y="115.6">82</text>
<text x="260.7" y="118.1">84</text>
<text x="44.8" y="120.6">41</text>
<text x="44.8" y="123.2">43</text>
<text x="44.8" y="125.7">45</text>
<text x="60" y="120.6">42</text>
<text x="60" y="123.2">44</text>
<text x="105.7" y="120.6">85</text>
<text x="105.7" y="123.2">87</text>
<text x="105.7" y="125.7">89</text>
<text x="121" y="125.7">90</text>
<text x="121" y="120.6">86</text>
<text x="121" y="123.2">88</text>
<text x="184.5" y="120.6">41</text>
<text x="184.5" y="123.2">43</text>
<text x="184.5" y="125.7">45</text>
<text x="199.7" y="120.6">42</text>
<text x="199.7" y="123.2">44</text>
<text x="245.4" y="120.6">85</text>
<text x="245.4" y="123.2">87</text>
<text x="245.4" y="125.7">89</text>
<text x="260.7" y="125.7">90</text>
<text x="260.7" y="120.6">86</text>
<text x="260.7" y="123.2">88</text>
<text x="10.4" y="169.1">C</text>
<text x="285.3" y="169.1">C</text>
<text x="37.3" y="199.8">1</text>
<text x="92.7" y="199.8">2</text>
<text x="148" y="199.8">3</text>
<text x="203.3" y="199.8">4</text>
<text x="258.6" y="199.8">5</text>
</g>
<g font-size="1.8" fill="#00a0a0">
<text x="49.3" y="64.3">CON2X45</text>
<text x="110.3" y="64.3">CON2X45</text>
<text x="189" y="64.3">CON2X45</text>
<text x="250" y="64.3">CON2X45</text>
<text x="50.7" y="132.9">J201A</text>
<text x="111.7" y="132.9">J201B</text>
<text x="190.4" y="132.9">J202A</text>
<text x="251.4" y="132.9">J202B</text>
</g>
<g font-size="1.4" fill="#00a0a0">
<text x="154.5" y="26.1">D201</text>
<text x="152.5" y="31.2">DIODESCH</text>
<text x="30.8" y="159.4">C201</text>
<text x="37.1" y="159.4">C202</text>
<text x="43.5" y="159.4">C203</text>
<text x="61.2" y="159.4">C204</text>
<text x="67.6" y="159.4">C205</text>
<text x="73.9" y="159.4">C206</text>
<text x="91.7" y="159.4">C207</text>
<text x="98.1" y="159.4">C208</text>
<text x="104.4" y="159.4">C209</text>
<text x="123.5" y="159.4">C210</text>
<text x="129.8" y="159.4">C211</text>
<text x="136.2" y="159.4">C212</text>
<text x="179.3" y="159.4">C213</text>
<text x="185.7" y="159.4">C214</text>
<text x="209.8" y="159.4">C215</text>
<text x="216.2" y="159.4">C216</text>
<text x="240.3" y="159.4">C217</text>
<text x="246.7" y="159.4">C218</text>
<text x="272.1" y="159.4">C219</text>
<text x="278.4" y="159.4">C220</text>
<text x="30.8" y="164.1">10u</text>
<text x="37.1" y="164.1">1u</text>
<text x="43.6" y="164.1">100n</text>
<text x="61.3" y="164.1">10u</text>
<text x="67.6" y="164.1">1u</text>
<text x="74.1" y="164.1">100n</text>
<text x="91.8" y="164.1">10u</text>
<text x="98.1" y="164.1">1u</text>
<text x="104.6" y="164.1">100n</text>
<text x="123.5" y="164.1">10u</text>
<text x="129.8" y="164.1">1u</text>
<text x="136.3" y="164.1">100n</text>
<text x="179.3" y="164.1">1u</text>
<text x="185.9" y="164.1">100n</text>
<text x="209.8" y="164.1">1u</text>
<text x="216.4" y="164.1">100n</text>
<text x="240.3" y="164.1">1u</text>
<text x="246.8" y="164.1">100n</text>
<text x="272.1" y="164.1">1u</text>
<text x="278.6" y="164.1">100n</text>
</g>
</svg>
